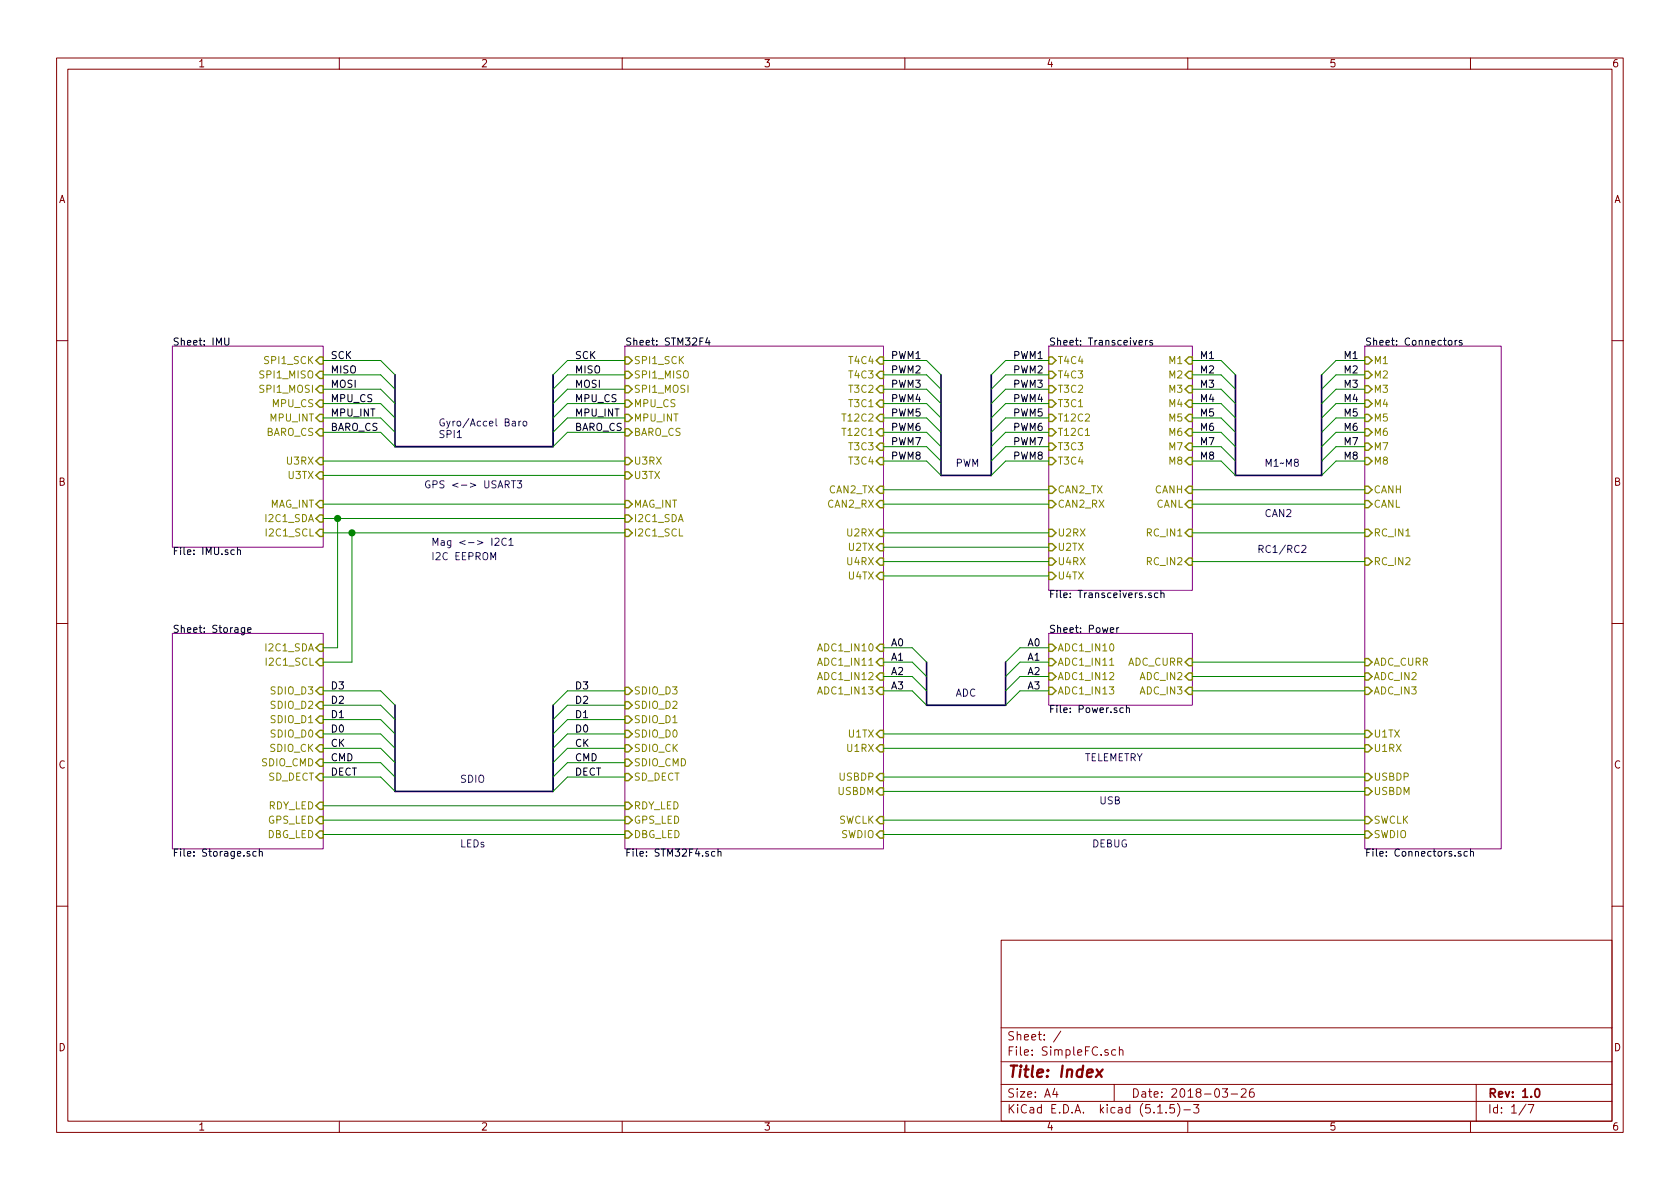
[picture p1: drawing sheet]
<svg xmlns="http://www.w3.org/2000/svg" width="297mm" height="210mm" viewBox="0 0 297 210" stroke-linecap="round" stroke-linejoin="round" font-family="sans-serif">
<g fill="none" stroke="#840000" stroke-width=".18">
<path d="M10 10.3h277v189.9h-277zM12 12.2h273v186.1h-273zM60 10.3v1.9M110 10.3v1.9M160 10.3v1.9M210 10.3v1.9M260 10.3v1.9M10 60.2h2M285 60.2h2M10 110.3h2M285 110.3h2M10 160.2h2"/>
<path d="M177 166.3h108v32h-108zM285 160.2h2M60 198.3v1.9M110 198.3v1.9M160 198.3v1.9M177 194.8h108M177 191.8h108M177 187.8h108M177 181.8h108M186.5 192.5l-.4 1h1M186.8 193v1M187.6 182.3l-1.3 2"/>
<path d="M197 191.8v3M197.3 185.7l-.5-.1-.3 .3 .1 .6 .2 .1 .5-.1M197.9 185.7h.1a.37 .37 0 0 1 .6 .1v.8M197.9 185.1v1.5M204.7 196.8h.8M206.2 196.7v.1M207.6 195.3h-.7l-.1 .7 .2-.1 .5 .1 .2 .2-.1 .5-.2 .1-.6-.1M208.2 195.1a1.71 1.71 0 0 1 0 2.3M209.3 196.3h1.2M210 198.3v1.9M211 195.3h1l-.5 .6 .4 .1v.7l-.2 .1-.7-.1M216.1 192.5h.9l-.4 .6 .4 .1v.7l-.2 .1-.7-.1"/>
<path d="M217.7 193.5h1.1M219.5 192.7l.2-.2h.3l.3 .2v.3v.2l-.9 .8h.9M221.6 192.5a.59 .59 0 0 0-.7 .7l.1 .7 .2 .1 .5-.1 .1-.5-.2-.2-.4-.1-.3 .3M260 198.3v1.9M261 191.8v6.5M269.8 195.2l-1.2 2M270.2 195.3h1l-.6 1.5"/>
</g>
<path d="M271.5 192.7l.2-.2a.81 .81 0 0 1 .6 .6 .81 .81 0 0 1-.3 .8l-.1 .1a.79 .79 0 0 1-.4-1.3z" fill="none" stroke="#840000" stroke-width=".3"/>
<path d="M193.9 189.1l.9 1.3M195 189.1l-1.2 1.3" fill="none" stroke="#840000" stroke-width=".41"/>
<path d="M30.5 61.2h26.6v35.6h-26.6zM110.5 61.2h45.7v88.9h-45.7zM185.4 61.2h25.4v43.2h-25.4zM241.3 61.2h24.1v88.9h-24.1zM30.5 112h26.6v38.1h-26.6zM185.4 112h25.4v12.7h-25.4z" fill="none" stroke="#840084" stroke-width=".18"/>
<g fill="none" stroke="#000" stroke-width=".18">
<path d="M39.7 59.8v1l.3 .2h.3l.2-.2v-1M125.1 59.7l-.3 .9h.8M125.4 60.2v.8M201.4 60.6l.6-.1-.1-.3h-.3l-.2 .2v.6h.5M202.5 60.2v.8M202.9 60.2l-.4 .2M203.8 60.2h-.3l-.2 .2v.1l.5 .2v.3h-.5M256.2 60.2h.3l.2 .1-.1 .7h-.3l-.2-.1v-.5zM257.3 60.2v.8M257.6 60.2h-.2l-.1 .2M258.5 60.2h-.3l-.2 .2 .1 .1 .4 .2v.3h-.5M41.4 97.3l-.3-.1-.3 .3 .1 .5h.5"/>
<path d="M42 97.4l.2-.2 .3 .1v.8M42 96.8v1.3M43.3 111v1l-.3 .3-.3-.1M43.3 111h-.4l-.3 .2 .1 .6h.6M43.8 111.4l.6-.1-.1-.3h-.3l-.2 .2v.6h.5M196.3 111.4l.6-.1-.1-.3h-.3l-.2 .2 .1 .6h.4M197.5 111v.8M197.8 111l-.3 .2M203.6 104.9l-.3-.1-.2 .2v.2l.5 .1v.3h-.5M204.7 104.9l-.4-.1-.2 .3 .1 .5h.5M205.3 105l.1-.2 .3 .1 .1 .8M205.3 104.4v1.3"/>
<path d="M198.6 125.2h-.4l-.2 .2 .1 .6h.5M199.2 125.3l.1-.1h.3l.1 .8M199.2 124.7v1.3M45.3 150.6h-.4l-.2 .2 .1 .6h.5M45.8 150.7l.2-.1h.3l.1 .8M45.8 150.1v1.3M126.4 150.6h-.4l-.2 .2 .1 .6h.5M126.9 150.7l.2-.1h.3l.1 .8M126.9 150.1v1.3M258.3 150.6h-.3l-.2 .1 .1 .2 .4 .1v.4h-.5M259.4 150.6h-.3l-.2 .2 .1 .6h.4M260 150.7l.2-.1h.3v.8"/>
<path d="M260 150.1v1.3"/>
</g>
<g fill="none" stroke="#848400" stroke-width=".25">
<path d="M55.9 66.3l.6-.6h.6v1.2h-.6zM55.9 68.8l.6-.6h.6v1.3h-.6zM55.9 71.4l.6-.7h.6v1.3h-.6zM55.9 76.4l.6-.6h.6v1.3h-.6zM56.5 63.1h.6v1.3h-.6l-.6-.7zM56.5 73.3h.6v1.2h-.6l-.6-.6zM110.5 70.7h.6l.7 .7-.7 .6h-.6zM110.5 75.8h.6l.7 .6-.7 .7h-.6zM110.5 73.3h.6l.7 .6-.7 .6h-.6zM110.5 63.1h.6l.7 .6-.7 .7h-.6zM110.5 65.7h.6l.7 .6-.7 .6h-.6zM110.5 68.2h.6l.7 .6-.7 .7h-.6z"/>
<path d="M154.9 71.4l.7-.7h.6v1.3h-.6zM154.9 68.8l.7-.6h.6v1.3h-.6zM154.9 79l.7-.6h.6v1.2h-.6zM154.9 66.3l.7-.6h.6v1.2h-.6zM154.9 76.4l.7-.6h.6v1.3h-.6zM154.9 73.9l.7-.6h.6v1.2h-.6zM155.6 63.1h.6v1.3h-.6l-.7-.7zM185.4 63.1h.7l.6 .6-.6 .7h-.7zM185.4 65.7h.7l.6 .6-.6 .6h-.7zM185.4 78.4h.7l.6 .6-.6 .6h-.7zM185.4 75.8h.7l.6 .6-.6 .7h-.7zM185.4 73.3h.7l.6 .6-.6 .6h-.7z"/>
<path d="M185.4 68.2h.7l.6 .6-.6 .7h-.7zM185.4 70.7h.7l.6 .7-.6 .6h-.7zM209.5 68.8l.7-.6h.6v1.3h-.6zM209.5 71.4l.7-.7h.6v1.3h-.6zM209.5 79l.7-.6h.6v1.2h-.6zM210.2 63.1h.6v1.3h-.6l-.7-.7zM210.2 65.7h.6v1.2h-.6l-.7-.6zM210.2 73.3h.6v1.2h-.6l-.7-.6zM210.2 75.8h.6v1.3h-.6l-.7-.7zM241.3 63.1h.6l.7 .6-.7 .7h-.6zM241.3 65.7h.6l.7 .6-.7 .6h-.6zM241.3 68.2h.6l.7 .6-.7 .7h-.6z"/>
<path d="M241.3 70.7h.6l.7 .7-.7 .6h-.6zM241.3 73.3h.6l.7 .6-.7 .6h-.6zM241.3 75.8h.6l.7 .6-.7 .7h-.6zM241.3 78.4h.6l.7 .6-.7 .6h-.6zM55.9 94.2l.6-.6h.6v1.3h-.6zM55.9 81.5l.6-.6h.6v1.3h-.6zM56.5 91.1h.6v1.2h-.6l-.6-.6zM56.5 88.5h.6v1.3h-.6l-.6-.7zM56.5 83.4h.6v1.3h-.6l-.6-.6zM110.5 88.5h.6l.7 .6-.7 .7h-.6zM110.5 93.6h.6l.7 .6-.7 .7h-.6zM110.5 91.1h.6l.7 .6-.7 .6h-.6z"/>
<path d="M110.5 83.4h.6l.7 .7-.7 .6h-.6zM110.5 80.9h.6l.7 .6-.7 .7h-.6zM154.9 99.3l.7-.6h.6v1.2h-.6zM154.9 96.8l.7-.7h.6v1.3h-.6zM154.9 94.2l.7-.6h.6v1.3h-.6zM154.9 81.5l.7-.6h.6v1.3h-.6zM154.9 86.6l.7-.6h.6v1.2h-.6zM155.6 88.5h.6v1.3h-.6l-.7-.7zM185.4 93.6h.7l.6 .6-.6 .7h-.7zM185.4 96.1h.7l.6 .7-.6 .6h-.7zM185.4 98.7h.7l.6 .6-.6 .6h-.7zM185.4 86h.7l.6 .6-.6 .6h-.7z"/>
<path d="M185.4 88.5h.7l.6 .6-.6 .7h-.7zM185.4 80.9h.7l.6 .6-.6 .7h-.7zM209.5 94.2l.7-.6h.6v1.3h-.6zM209.5 81.5l.7-.6h.6v1.3h-.6zM210.2 98.7h.6v1.2h-.6l-.7-.6zM210.2 88.5h.6v1.3h-.6l-.7-.7zM210.2 86h.6v1.2h-.6l-.7-.6zM241.3 80.9h.6l.7 .6-.7 .7h-.6zM241.3 93.6h.6l.7 .6-.7 .7h-.6zM241.3 98.7h.6l.7 .6-.7 .6h-.6zM241.3 86h.6l.7 .6-.7 .6h-.6zM241.3 88.5h.6l.7 .6-.7 .7h-.6z"/>
<path d="M55.9 117.1l.6-.6h.6v1.2h-.6zM56.5 113.9h.6v1.3h-.6l-.6-.7zM154.9 114.5l.7-.6h.6v1.3h-.6zM155.6 116.5h.6v1.2h-.6l-.7-.6zM155.6 119h.6v1.3h-.6l-.7-.7zM155.6 101.2h.6v1.3h-.6l-.7-.7zM185.4 113.9h.7l.6 .6-.6 .7h-.7zM185.4 116.5h.7l.6 .6-.6 .6h-.7zM185.4 119h.7l.6 .6-.6 .7h-.7zM185.4 101.2h.7l.6 .6-.6 .7h-.7zM209.5 117.1l.7-.6h.6v1.2h-.6zM210.2 119h.6v1.3h-.6l-.7-.7z"/>
<path d="M241.3 116.5h.6l.7 .6-.7 .6h-.6zM241.3 119h.6l.7 .6-.7 .7h-.6zM55.9 129.8l.6-.6h.6v1.2h-.6zM55.9 134.9l.6-.7h.6v1.3h-.6zM56.5 121.5h.6v1.3h-.6l-.6-.6zM56.5 124.1h.6v1.2h-.6l-.6-.6zM56.5 126.6h.6v1.3h-.6l-.6-.7zM56.5 136.8h.6v1.2h-.6l-.6-.6zM56.5 131.7h.6v1.3h-.6l-.6-.7zM110.5 134.2h.6l.7 .7-.7 .6h-.6zM110.5 129.2h.6l.7 .6-.7 .6h-.6zM110.5 126.6h.6l.7 .6-.7 .7h-.6z"/>
<path d="M110.5 124.1h.6l.7 .6-.7 .6h-.6zM110.5 121.5h.6l.7 .7-.7 .6h-.6zM110.5 131.7h.6l.7 .6-.7 .7h-.6zM110.5 136.8h.6l.7 .6-.7 .6h-.6zM154.9 122.2l.7-.7h.6v1.3h-.6zM154.9 137.4l.7-.6h.6v1.2h-.6zM155.6 129.2h.6v1.2h-.6l-.7-.6zM155.6 131.7h.6v1.3h-.6l-.7-.7zM155.6 139.3h.6v1.3h-.6l-.7-.7zM185.4 121.5h.7l.6 .7-.6 .6h-.7zM210.2 121.5h.6v1.3h-.6l-.7-.6zM241.3 129.2h.6l.7 .6-.7 .6h-.6z"/>
<path d="M241.3 131.7h.6l.7 .6-.7 .7h-.6zM241.3 136.8h.6l.7 .6-.7 .6h-.6zM241.3 139.3h.6l.7 .6-.7 .7h-.6zM241.3 121.5h.6l.7 .7-.7 .6h-.6zM55.9 145l.6-.6h.6v1.3h-.6zM55.9 147.6l.6-.7h.6v1.3h-.6zM56.5 141.9h.6v1.2h-.6l-.6-.6zM110.5 144.4h.6l.7 .6-.7 .7h-.6zM110.5 141.9h.6l.7 .6-.7 .6h-.6zM110.5 146.9h.6l.7 .7-.7 .6h-.6zM154.9 147.6l.7-.7h.6v1.3h-.6zM154.9 145l.7-.6h.6v1.3h-.6z"/>
<path d="M241.3 146.9h.6l.7 .7-.7 .6h-.6zM241.3 144.4h.6l.7 .6-.7 .7h-.6z"/>
</g>
<path d="M191.9 77h.7M144.6 115.1l.4-1.3 .4 1.3M144.6 117.6l.4-1.2 .4 1.2M196.2 119l.5-.1 .2 .1v.3v.2l-.8 .7h.8M196.2 117.6h.7M144.6 120.2l.4-1.3 .4 1.3M144.6 122.7l.4-1.2 .4 1.2" fill="none" stroke="#848400" stroke-width=".18"/>
<path d="M69.8 66.3v12.7h28v-12.7M166.4 66.3v17.8h8.9v-17.8M218.4 66.3v17.8h15.3v-17.8M163.8 117.1v7.6h14v-7.6M69.8 124.7v15.2h28v-15.2" fill="none" stroke="#000084" stroke-width=".3"/>
<g fill="none" stroke="#008400" stroke-width=".18">
<path d="M57.1 71.4h10.2l2.5 2.5M57.1 76.4h10.2l2.5 2.6M57.1 73.9h10.2l2.5 2.5M57.1 68.8h10.2l2.5 2.6M57.1 66.3h10.2l2.5 2.5M57.1 63.7h10.2l2.5 2.6M110.5 71.4h-10.2l-2.5 2.5M110.5 76.4h-10.2l-2.5 2.6M110.5 73.9h-10.2l-2.5 2.5M110.5 68.8h-10.2l-2.5 2.6M110.5 66.3h-10.2l-2.5 2.5M110.5 63.7h-10.2l-2.5 2.6"/>
<path d="M156.2 71.4h7.6l2.6 2.5M156.2 79h7.6l2.6 2.5M156.2 76.4h7.6l2.6 2.6M156.2 73.9h7.6l2.6 2.5M156.2 68.8h7.6l2.6 2.6M156.2 66.3h7.6l2.6 2.5M156.2 63.7h7.6l2.6 2.6M185.4 71.4h-7.6l-2.5 2.5M185.4 79h-7.6l-2.5 2.5M185.4 76.4h-7.6l-2.5 2.6M185.4 73.9h-7.6l-2.5 2.5M185.4 68.8h-7.6l-2.5 2.6"/>
<path d="M185.4 66.3h-7.6l-2.5 2.5M185.4 63.7h-7.6l-2.5 2.6M210.8 71.4h5.1l2.5 2.5M210.8 79h5.1l2.5 2.5M210.8 76.4h5.1l2.5 2.6M210.8 73.9h5.1l2.5 2.5M210.8 68.8h5.1l2.5 2.6M210.8 66.3h5.1l2.5 2.5M210.8 63.7h5.1l2.5 2.6M241.3 71.4h-5.1l-2.5 2.5M241.3 79h-5.1l-2.5 2.5M241.3 76.4h-5.1l-2.5 2.6"/>
<path d="M241.3 73.9h-5.1l-2.5 2.5M241.3 68.8h-5.1l-2.5 2.6M241.3 66.3h-5.1l-2.5 2.5M241.3 63.7h-5.1l-2.5 2.6M57.1 81.5h53.4M57.1 94.2h53.4M57.1 89.1h53.4M57.1 91.7h53.4M57.1 84.1h53.4M59.7 91.7v22.8h-2.6M62.2 94.2v22.9h-5.1M156.2 81.5h7.6l2.6 2.6"/>
<path d="M156.2 99.3h29.2M156.2 96.8h29.2M156.2 94.2h29.2M156.2 89.1h29.2M156.2 86.6h29.2M185.4 81.5h-7.6l-2.5 2.6M210.8 81.5h5.1l2.5 2.6M210.8 99.3h30.5M210.8 94.2h30.5M210.8 89.1h30.5M210.8 86.6h30.5M241.3 81.5h-5.1l-2.5 2.6"/>
<path d="M156.2 119.6h5.1l2.5 2.6M156.2 117.1h5.1l2.5 2.5M156.2 114.5h5.1l2.5 2.6M156.2 101.8h29.2M185.4 119.6h-5.1l-2.5 2.6M185.4 117.1h-5.1l-2.5 2.5M185.4 114.5h-5.1l-2.5 2.6M210.8 119.6h30.5M210.8 117.1h30.5M57.1 137.4h10.2l2.5 2.5M57.1 134.9h10.2l2.5 2.5M57.1 132.3h10.2l2.5 2.6"/>
<path d="M57.1 129.8h10.2l2.5 2.5M57.1 127.2h10.2l2.5 2.6M57.1 124.7h10.2l2.5 2.5M57.1 122.2h10.2l2.5 2.5M110.5 137.4h-10.2l-2.5 2.5M110.5 134.9h-10.2l-2.5 2.5M110.5 132.3h-10.2l-2.5 2.6M110.5 129.8h-10.2l-2.5 2.5M110.5 127.2h-10.2l-2.5 2.6M110.5 124.7h-10.2l-2.5 2.5M110.5 122.2h-10.2l-2.5 2.5M156.2 137.4h85.1"/>
<path d="M156.2 132.3h85.1M156.2 129.8h85.1M156.2 122.2h5.1l2.5 2.5M156.2 139.9h85.1M185.4 122.2h-5.1l-2.5 2.5M210.8 122.2h30.5M57.1 147.6h53.4M57.1 145h53.4M57.1 142.5h53.4M156.2 147.6h85.1M156.2 145h85.1"/>
</g>
<g fill="none" stroke="#0000c2" stroke-width=".18">
<path d="M80.8 77.4h.8M90.6 74.5h.5v.8M91.1 74.8h-.4l-.2 .2 .1 .3h.5M91.7 74.5v.8M92.1 74.5l-.4 .2M92.6 74.5h.3l.2 .2-.1 .6h-.3l-.2-.1zM86.8 99v-1.3l.4 .9 .4-.9v1.3M87.5 95.3l.5-.1 .2 .1v.2v.2l-.7 .7h.7M89.3 85.7l.6-.1 .1-.5-.2-.1h-.5v1.3M89.5 95.3a.6 .6 0 0 0-.8 .4 .6 .6 0 0 0 .6 .7l.2-.1M89.6 85.7l.4 .6M90 95.5l.3-.3v1.2"/>
<path d="M90 96.4h.7M90.4 85h.7M90.8 85v1.3M91.4 85h.8l-.4 .5 .4 .1v.6l-.2 .1-.6-.1M229.1 81.8l-.2-.2v-.3l.4-.1 .2 .1v.3l-.5 .2-.1 .2v.2l.2 .3h.2l.3-.3-.1-.3-.2-.1M230.2 96.6l.5-.2 .2 .4-.8 .9h.8"/>
</g>
<g fill="#008400" stroke="#008400" stroke-width=".25">
<circle cx="59.7" cy="91.7" r=".51"/>
<circle cx="62.2" cy="94.2" r=".51"/>
</g>
<text font-size="2.8" fill="#840000" x="178" y="190.5">Title: Index</text>
<g font-size="2.1" fill="#840000">
<text x="178" y="184">Sheet: /</text>
<text x="178" y="186.7">File: SimpleFC.sch</text>
<text x="178" y="196.9">KiCad E.D.A. kicad (5.1.5)-3</text>
<text x="178" y="194.1">Size: A4</text>
<text x="200" y="194.1">Date: 2018-03-26</text>
<text x="263" y="194.1">Rev: 1.0</text>
<text x="263" y="196.9">Id: 1/7</text>
</g>
<g font-size="1.8" fill="#840000">
<text x="35" y="11.9">1</text>
<text x="85" y="11.9">2</text>
<text x="135" y="11.9">3</text>
<text x="185" y="11.9">4</text>
<text x="235" y="11.9">5</text>
<text x="285" y="11.9">6</text>
<text x="10.4" y="35.9">A</text>
<text x="285.4" y="35.9">A</text>
<text x="10.4" y="85.9">B</text>
<text x="285.4" y="85.9">B</text>
<text x="10.4" y="135.9">C</text>
<text x="285.4" y="135.9">C</text>
<text x="10.4" y="185.9">D</text>
<text x="285.4" y="185.9">D</text>
<text x="35" y="199.9">1</text>
<text x="85" y="199.9">2</text>
<text x="135" y="199.9">3</text>
<text x="185" y="199.9">4</text>
<text x="235" y="199.9">5</text>
<text x="285" y="199.9">6</text>
</g>
<g font-size="1.8">
<text x="30.5" y="61.1">Sheet: IMU</text>
<text x="58.4" y="63.5">SCK</text>
<text x="101.6" y="63.5">SCK</text>
<text x="110.5" y="61.1">Sheet: STM32F4</text>
<text x="157.5" y="63.5">PWM1</text>
<text x="179.1" y="63.5">PWM1</text>
<text x="185.4" y="61.1">Sheet: Transceivers</text>
<text x="212.1" y="63.5">M1</text>
<text x="237.5" y="63.5">M1</text>
<text x="241.3" y="61.1">Sheet: Connectors</text>
<text x="58.4" y="66">MISO</text>
<text x="58.4" y="68.6">MOSI</text>
<text x="58.4" y="71.1">MPU_CS</text>
<text x="101.6" y="71.1">MPU_CS</text>
<text x="101.6" y="68.6">MOSI</text>
<text x="101.6" y="66">MISO</text>
<text x="157.5" y="66">PWM2</text>
<text x="157.5" y="71.1">PWM4</text>
<text x="157.5" y="68.6">PWM3</text>
<text x="179.1" y="66">PWM2</text>
<text x="179.1" y="68.6">PWM3</text>
<text x="179.1" y="71.1">PWM4</text>
<text x="212.1" y="68.6">M3</text>
<text x="212.1" y="71.1">M4</text>
<text x="212.1" y="66">M2</text>
<text x="237.5" y="66">M2</text>
<text x="237.5" y="68.6">M3</text>
<text x="237.5" y="71.1">M4</text>
<text x="58.4" y="73.7">MPU_INT</text>
<text x="58.4" y="76.2">BARO_CS</text>
<text x="101.6" y="76.2">BARO_CS</text>
<text x="101.6" y="73.7">MPU_INT</text>
<text x="157.5" y="73.7">PWM5</text>
<text x="157.5" y="76.2">PWM6</text>
<text x="179.1" y="73.7">PWM5</text>
<text x="179.1" y="76.2">PWM6</text>
<text x="212.1" y="73.7">M5</text>
<text x="212.1" y="76.2">M6</text>
<text x="237.5" y="73.7">M5</text>
<text x="237.5" y="76.2">M6</text>
<text x="157.5" y="78.7">PWM7</text>
<text x="157.5" y="81.3">PWM8</text>
<text x="179.1" y="81.3">PWM8</text>
<text x="179.1" y="78.7">PWM7</text>
<text x="212.1" y="78.7">M7</text>
<text x="212.1" y="81.3">M8</text>
<text x="237.5" y="78.7">M7</text>
<text x="237.5" y="81.3">M8</text>
<text x="30.5" y="98.1">File: IMU.sch</text>
<text x="185.4" y="105.8">File: Transceivers.sch</text>
<text x="30.5" y="111.9">Sheet: Storage</text>
<text x="185.4" y="111.9">Sheet: Power</text>
<text x="157.5" y="119.4">A2</text>
<text x="157.5" y="116.8">A1</text>
<text x="157.5" y="114.3">A0</text>
<text x="181.6" y="119.4">A2</text>
<text x="181.6" y="116.8">A1</text>
<text x="181.6" y="114.3">A0</text>
<text x="58.4" y="124.5">D2</text>
<text x="58.4" y="121.9">D3</text>
<text x="101.6" y="124.5">D2</text>
<text x="101.6" y="121.9">D3</text>
<text x="157.5" y="121.9">A3</text>
<text x="181.6" y="121.9">A3</text>
<text x="58.4" y="129.5">D0</text>
<text x="58.4" y="127">D1</text>
<text x="101.6" y="129.5">D0</text>
<text x="101.6" y="127">D1</text>
<text x="185.4" y="126.1">File: Power.sch</text>
<text x="58.4" y="132.1">CK</text>
<text x="58.4" y="137.2">DECT</text>
<text x="58.4" y="134.6">CMD</text>
<text x="101.6" y="137.2">DECT</text>
<text x="101.6" y="134.6">CMD</text>
<text x="101.6" y="132.1">CK</text>
<text x="30.5" y="151.5">File: Storage.sch</text>
<text x="110.5" y="151.5">File: STM32F4.sch</text>
<text x="241.3" y="151.5">File: Connectors.sch</text>
</g>
<g font-size="1.8" fill="#848400">
<text x="47.1" y="64.4">SPI1_SCK</text>
<text x="112" y="64.4">SPI1_SCK</text>
<text x="150.4" y="64.4">T4C4</text>
<text x="186.9" y="64.4">T4C4</text>
<text x="206.8" y="64.4">M1</text>
<text x="242.8" y="64.4">M1</text>
<text x="46.3" y="66.9">SPI1_MISO</text>
<text x="46.3" y="69.5">SPI1_MOSI</text>
<text x="112" y="66.9">SPI1_MISO</text>
<text x="112" y="69.5">SPI1_MOSI</text>
<text x="150.4" y="69.5">T3C2</text>
<text x="150.4" y="66.9">T4C3</text>
<text x="186.9" y="66.9">T4C3</text>
<text x="186.9" y="69.5">T3C2</text>
<text x="206.8" y="66.9">M2</text>
<text x="206.8" y="69.5">M3</text>
<text x="242.8" y="66.9">M2</text>
<text x="242.8" y="69.5">M3</text>
<text x="47" y="77.1">BARO_CS</text>
<text x="47.9" y="74.5">MPU_INT</text>
<text x="48.3" y="72">MPU_CS</text>
<text x="112" y="72">MPU_CS</text>
<text x="112" y="77.1">BARO_CS</text>
<text x="112" y="74.5">MPU_INT</text>
<text x="149.4" y="77.1">T12C1</text>
<text x="149.4" y="74.5">T12C2</text>
<text x="150.4" y="72">T3C1</text>
<text x="186.9" y="77.1">T12C1</text>
<text x="186.9" y="74.5">T12C2</text>
<text x="186.9" y="72">T3C1</text>
<text x="206.8" y="72">M4</text>
<text x="206.8" y="74.5">M5</text>
<text x="206.8" y="77.1">M6</text>
<text x="242.8" y="72">M4</text>
<text x="242.8" y="74.5">M5</text>
<text x="242.8" y="77.1">M6</text>
<text x="50.9" y="82.2">U3RX</text>
<text x="112" y="82.2">U3RX</text>
<text x="150.4" y="79.6">T3C3</text>
<text x="150.4" y="82.2">T3C4</text>
<text x="186.9" y="79.6">T3C3</text>
<text x="186.9" y="82.2">T3C4</text>
<text x="206.8" y="79.6">M7</text>
<text x="206.8" y="82.2">M8</text>
<text x="242.8" y="79.6">M7</text>
<text x="242.8" y="82.2">M8</text>
<text x="47.7" y="89.8">MAG_INT</text>
<text x="51.1" y="84.7">U3TX</text>
<text x="112" y="89.8">MAG_INT</text>
<text x="112" y="84.7">U3TX</text>
<text x="146.4" y="89.8">CAN2_RX</text>
<text x="146.6" y="87.2">CAN2_TX</text>
<text x="186.9" y="87.2">CAN2_TX</text>
<text x="186.9" y="89.8">CAN2_RX</text>
<text x="204.2" y="87.2">CANH</text>
<text x="204.4" y="89.8">CANL</text>
<text x="242.8" y="87.2">CANH</text>
<text x="242.8" y="89.8">CANL</text>
<text x="47.2" y="92.3">I2C1_SDA</text>
<text x="47.4" y="94.9">I2C1_SCL</text>
<text x="112" y="94.9">I2C1_SCL</text>
<text x="112" y="92.3">I2C1_SDA</text>
<text x="150" y="94.9">U2RX</text>
<text x="186.9" y="94.9">U2RX</text>
<text x="203" y="94.9">RC_IN1</text>
<text x="242.8" y="94.9">RC_IN1</text>
<text x="150" y="99.9">U4RX</text>
<text x="150.2" y="97.4">U2TX</text>
<text x="186.9" y="97.4">U2TX</text>
<text x="186.9" y="99.9">U4RX</text>
<text x="203" y="99.9">RC_IN2</text>
<text x="242.8" y="99.9">RC_IN2</text>
<text x="150.2" y="102.5">U4TX</text>
<text x="186.9" y="102.5">U4TX</text>
<text x="47.2" y="115.2">I2C1_SDA</text>
<text x="47.4" y="117.7">I2C1_SCL</text>
<text x="145.2" y="115.2">ADC1_IN10</text>
<text x="145.2" y="117.7">ADC1_IN11</text>
<text x="186.9" y="115.2">ADC1_IN10</text>
<text x="186.9" y="117.7">ADC1_IN11</text>
<text x="199.4" y="117.7">ADC_CURR</text>
<text x="242.8" y="117.7">ADC_CURR</text>
<text x="48.1" y="122.8">SDIO_D3</text>
<text x="48.1" y="125.3">SDIO_D2</text>
<text x="112" y="125.3">SDIO_D2</text>
<text x="112" y="122.8">SDIO_D3</text>
<text x="145.2" y="120.3">ADC1_IN12</text>
<text x="145.2" y="122.8">ADC1_IN13</text>
<text x="186.9" y="120.3">ADC1_IN12</text>
<text x="186.9" y="122.8">ADC1_IN13</text>
<text x="201.7" y="120.3">ADC_IN2</text>
<text x="201.7" y="122.8">ADC_IN3</text>
<text x="242.8" y="120.3">ADC_IN2</text>
<text x="242.8" y="122.8">ADC_IN3</text>
<text x="48.1" y="127.9">SDIO_D1</text>
<text x="48.1" y="130.4">SDIO_D0</text>
<text x="112" y="130.4">SDIO_D0</text>
<text x="112" y="127.9">SDIO_D1</text>
<text x="150.2" y="130.4">U1TX</text>
<text x="242.8" y="130.4">U1TX</text>
<text x="46.3" y="135.5">SDIO_CMD</text>
<text x="47.8" y="133">SDIO_CK</text>
<text x="112" y="135.5">SDIO_CMD</text>
<text x="112" y="133">SDIO_CK</text>
<text x="150" y="133">U1RX</text>
<text x="242.8" y="133">U1RX</text>
<text x="47.4" y="138">SD_DECT</text>
<text x="47.4" y="143.1">RDY_LED</text>
<text x="112" y="138">SD_DECT</text>
<text x="112" y="143.1">RDY_LED</text>
<text x="148.2" y="140.6">USBDM</text>
<text x="148.5" y="138">USBDP</text>
<text x="242.8" y="138">USBDP</text>
<text x="242.8" y="140.6">USBDM</text>
<text x="47.2" y="148.2">DBG_LED</text>
<text x="47.4" y="145.7">GPS_LED</text>
<text x="112" y="145.7">GPS_LED</text>
<text x="112" y="148.2">DBG_LED</text>
<text x="148.2" y="145.7">SWCLK</text>
<text x="148.7" y="148.2">SWDIO</text>
<text x="242.8" y="148.2">SWDIO</text>
<text x="242.8" y="145.7">SWCLK</text>
</g>
<g font-size="1.8" fill="#0000c2">
<text x="77.5" y="75.4">Gyro/Accel Baro</text>
<text x="77.5" y="77.5">SPI1</text>
<text x="168.9" y="82.5">PWM</text>
<text x="223.5" y="82.5">M1M8</text>
<text x="74.9" y="86.4">GPS &lt;-&gt; USART3</text>
<text x="223.5" y="91.4">CAN2</text>
<text x="76.2" y="96.5">Mag &lt;-&gt; I2C1</text>
<text x="76.2" y="99.1">I2C EEPROM</text>
<text x="222.2" y="97.8">RC1/RC2</text>
<text x="168.9" y="123.2">ADC</text>
<text x="191.8" y="134.6">TELEMETRY</text>
<text x="81.3" y="138.4">SDIO</text>
<text x="194.3" y="142.2">USB</text>
<text x="81.3" y="149.9">LEDs</text>
<text x="193" y="149.9">DEBUG</text>
</g>
</svg>
